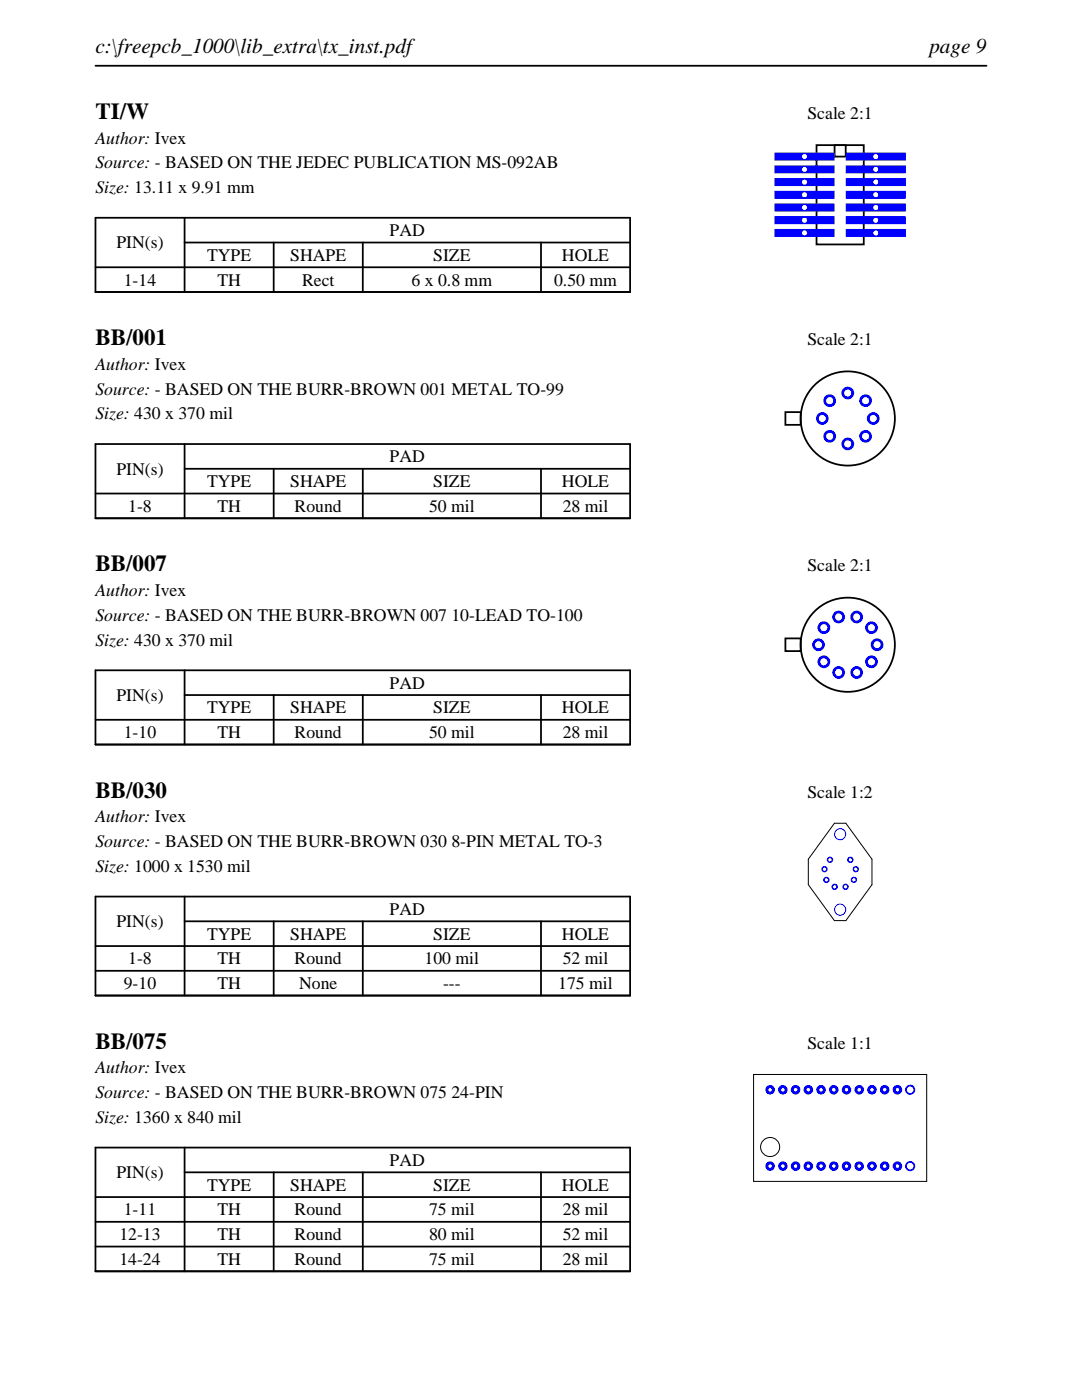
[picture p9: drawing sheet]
<svg xmlns="http://www.w3.org/2000/svg" width="216mm" height="279mm" viewBox="0 0 216 279" stroke-linecap="round" stroke-linejoin="round" font-family="sans-serif">
<path d="M19 13.1h177.8M19 43.5h106.7v14.8h-106.7zM19 53.3h106.7M36.8 48.4h88.9M36.8 43.5v14.8M54.6 48.4v9.9M72.4 48.4v9.9M107.9 48.4v9.9" fill="none" stroke="#000" stroke-width=".35"/>
<path d="M162.9 29h9.4v19.8h-9.4zM166.5 29h2.2v2.3h-2.2z" fill="none" stroke="#000" stroke-width=".36"/>
<g fill="#00f">
<path d="M154.5 30.5v1.6h12v-1.6zM160 31.3a.51 .51 0 0 1 1 0 .51 .51 0 0 1-1 0z"/>
<path d="M154.5 33v1.6h12v-1.6zM160 33.8a.51 .51 0 0 1 1 0 .51 .51 0 0 1-1 0z"/>
<path d="M154.5 35.5v1.6h12v-1.6zM160 36.3a.51 .51 0 0 1 1 0 .51 .51 0 0 1-1 0z"/>
<path d="M154.5 38.1v1.6h12v-1.6zM160 38.9a.51 .51 0 0 1 1 0 .51 .51 0 0 1-1 0z"/>
<path d="M154.5 40.6v1.6h12v-1.6zM160 41.4a.51 .51 0 0 1 1 0 .51 .51 0 0 1-1 0z"/>
<path d="M154.5 43.2v1.6h12v-1.6zM160 44a.51 .51 0 0 1 1 0 .51 .51 0 0 1-1 0z"/>
<path d="M154.5 45.7v1.6h12v-1.6zM160 46.5a.51 .51 0 0 1 1 0 .51 .51 0 0 1-1 0z"/>
<path d="M168.7 45.7v1.6h12v-1.6zM174.2 46.5a.55 .55 0 0 1 1.1 0 .55 .55 0 0 1-1.1 0z"/>
<path d="M168.7 43.2v1.6h12v-1.6zM174.2 44a.55 .55 0 0 1 1.1 0 .55 .55 0 0 1-1.1 0z"/>
<path d="M168.7 40.6v1.6h12v-1.6zM174.2 41.4a.55 .55 0 0 1 1.1 0 .55 .55 0 0 1-1.1 0z"/>
<path d="M168.7 38.1v1.6h12v-1.6zM174.2 38.9a.55 .55 0 0 1 1.1 0 .55 .55 0 0 1-1.1 0z"/>
<path d="M168.7 35.5v1.6h12v-1.6zM174.2 36.3a.55 .55 0 0 1 1.1 0 .55 .55 0 0 1-1.1 0z"/>
<path d="M168.7 33v1.6h12v-1.6zM174.2 33.8a.55 .55 0 0 1 1.1 0 .55 .55 0 0 1-1.1 0z"/>
<path d="M168.7 30.5v1.6h12v-1.6zM174.2 31.3a.55 .55 0 0 1 1.1 0 .55 .55 0 0 1-1.1 0z"/>
</g>
<path d="M19 88.6h106.7v14.8h-106.7zM19 98.5h106.7M36.8 93.6h88.9M36.8 88.6v14.8M54.6 93.6v9.8M72.4 93.6v9.8M107.9 93.6v9.8" fill="none" stroke="#000" stroke-width=".35"/>
<g fill="none" stroke="#000" stroke-width=".36">
<path d="M156.7 82.2h3.1v2.6h-3.1z"/>
<circle cx="169.2" cy="83.5" r="9.4"/>
</g>
<g fill="#00f">
<path d="M164.3 87.1a1.27 1.27 0 0 0 2.5 0 1.27 1.27 0 0 0-2.5 0zM164.8 87.1a.75 .75 0 0 1 1.5 0 .75 .75 0 0 1-1.5 0z"/>
<path d="M167.9 88.6a1.27 1.27 0 0 0 2.5 0 1.27 1.27 0 0 0-2.5 0zM168.5 88.6a.71 .71 0 0 1 1.4 0 .71 .71 0 0 1-1.4 0z"/>
<path d="M171.4 87.1a1.3 1.3 0 0 0 2.6 0 1.3 1.3 0 0 0-2.6 0zM172 87.1a.71 .71 0 0 1 1.4 0 .71 .71 0 0 1-1.4 0z"/>
<path d="M173 83.5a1.27 1.27 0 0 0 2.5 0 1.27 1.27 0 0 0-2.5 0zM173.5 83.5a.75 .75 0 0 1 1.5 0 .75 .75 0 0 1-1.5 0z"/>
<path d="M171.4 80a1.3 1.3 0 0 0 2.6 0 1.3 1.3 0 0 0-2.6 0zM172 80a.71 .71 0 0 1 1.4 0 .71 .71 0 0 1-1.4 0z"/>
<path d="M167.9 78.4a1.27 1.27 0 0 0 2.5 0 1.27 1.27 0 0 0-2.5 0zM168.5 78.4a.71 .71 0 0 1 1.4 0 .71 .71 0 0 1-1.4 0z"/>
<path d="M164.3 80a1.27 1.27 0 0 0 2.5 0 1.27 1.27 0 0 0-2.5 0zM164.8 80a.75 .75 0 0 1 1.5 0 .75 .75 0 0 1-1.5 0z"/>
<path d="M162.8 83.5a1.3 1.3 0 0 0 2.6 0 1.3 1.3 0 0 0-2.6 0zM163.4 83.5a.71 .71 0 0 1 1.4 0 .71 .71 0 0 1-1.4 0z"/>
</g>
<path d="M19 133.8h106.7v14.8h-106.7zM36.8 138.7h88.9M36.8 133.8v14.8M54.6 138.7v9.9M72.4 138.7v9.9M107.9 138.7v9.9M19 143.7h106.7" fill="none" stroke="#000" stroke-width=".35"/>
<g fill="none" stroke="#000" stroke-width=".36">
<path d="M156.7 127.4h3.1v2.5h-3.1z"/>
<circle cx="169.2" cy="128.7" r="9.4"/>
</g>
<g fill="#00f">
<path d="M163.1 132.1a1.3 1.3 0 0 0 2.6 0 1.3 1.3 0 0 0-2.6 0zM163.7 132.1a.71 .71 0 0 1 1.4 0 .71 .71 0 0 1-1.4 0z"/>
<path d="M166.1 134.2a1.27 1.27 0 0 0 2.5 0 1.27 1.27 0 0 0-2.5 0zM166.6 134.2a.71 .71 0 0 1 1.4 0 .71 .71 0 0 1-1.4 0z"/>
<path d="M169.7 134.2a1.27 1.27 0 0 0 2.5 0 1.27 1.27 0 0 0-2.5 0zM170.2 134.2a.75 .75 0 0 1 1.5 0 .75 .75 0 0 1-1.5 0z"/>
<path d="M172.6 132.1a1.3 1.3 0 0 0 2.6 0 1.3 1.3 0 0 0-2.6 0zM173.2 132.1a.71 .71 0 0 1 1.4 0 .71 .71 0 0 1-1.4 0z"/>
<path d="M173.7 128.7a1.3 1.3 0 0 0 2.6 0 1.3 1.3 0 0 0-2.6 0zM174.3 128.7a.71 .71 0 0 1 1.4 0 .71 .71 0 0 1-1.4 0z"/>
<path d="M172.6 125.3a1.3 1.3 0 0 0 2.6 0 1.3 1.3 0 0 0-2.6 0zM173.2 125.3a.71 .71 0 0 1 1.4 0 .71 .71 0 0 1-1.4 0z"/>
<path d="M169.7 123.1a1.27 1.27 0 0 0 2.5 0 1.27 1.27 0 0 0-2.5 0zM170.2 123.1a.75 .75 0 0 1 1.5 0 .75 .75 0 0 1-1.5 0z"/>
<path d="M166.1 123.1a1.27 1.27 0 0 0 2.5 0 1.27 1.27 0 0 0-2.5 0zM166.6 123.1a.71 .71 0 0 1 1.4 0 .71 .71 0 0 1-1.4 0z"/>
<path d="M163.1 125.3a1.3 1.3 0 0 0 2.6 0 1.3 1.3 0 0 0-2.6 0zM163.7 125.3a.71 .71 0 0 1 1.4 0 .71 .71 0 0 1-1.4 0z"/>
<path d="M162.1 128.7a1.27 1.27 0 0 0 2.5 0 1.27 1.27 0 0 0-2.5 0zM162.6 128.7a.71 .71 0 0 1 1.4 0 .71 .71 0 0 1-1.4 0z"/>
</g>
<path d="M19 178.9h106.7v19.8h-106.7zM36.8 178.9v19.8M19 188.8h106.7M19 193.7h106.7M36.8 183.9h88.9M54.6 183.9v14.8M72.4 183.9v14.8M107.9 183.9v14.8" fill="none" stroke="#000" stroke-width=".35"/>
<path d="M161.3 171.5v5.1zM161.3 176.6l5.2 7.1zM166.5 164.3h2.3zM166.5 164.3l-5.2 7.2zM168.8 164.3l5.2 7.2zM174 171.5v5.1zM174 176.6l-5.2 7.1zM166.5 183.7h2.3z" fill="none" stroke="#000" stroke-width=".2"/>
<g fill="#00f">
<path d="M165 171.6a.64 .64 0 0 0 1.2 0 .64 .64 0 0 0-1.2 0zM165.3 171.6a.33 .33 0 0 1 .6 0 .33 .33 0 0 1-.6 0z"/>
<path d="M163.9 173.5a.65 .65 0 0 0 1.3 0 .65 .65 0 0 0-1.3 0zM164.2 173.5a.33 .33 0 0 1 .6 0 .33 .33 0 0 1-.6 0z"/>
<path d="M164.3 175.6a.64 .64 0 0 0 1.2 0 .64 .64 0 0 0-1.2 0zM164.6 175.6a.33 .33 0 0 1 .6 0 .33 .33 0 0 1-.6 0z"/>
<path d="M165.9 177a.65 .65 0 0 0 1.3 0 .65 .65 0 0 0-1.3 0zM166.2 177a.35 .35 0 0 1 .7 0 .35 .35 0 0 1-.7 0z"/>
<path d="M168.1 177a.65 .65 0 0 0 1.3 0 .65 .65 0 0 0-1.3 0zM168.4 177a.33 .33 0 0 1 .6 0 .33 .33 0 0 1-.6 0z"/>
<path d="M169.7 175.6a.65 .65 0 0 0 1.3 0 .65 .65 0 0 0-1.3 0zM170.1 175.6a.33 .33 0 0 1 .6 0 .33 .33 0 0 1-.6 0z"/>
<path d="M170.1 173.5a.65 .65 0 0 0 1.3 0 .65 .65 0 0 0-1.3 0zM170.4 173.5a.35 .35 0 0 1 .7 0 .35 .35 0 0 1-.7 0z"/>
<path d="M169 171.6a.65 .65 0 0 0 1.3 0 .65 .65 0 0 0-1.3 0zM169.3 171.6a.35 .35 0 0 1 .7 0 .35 .35 0 0 1-.7 0z"/>
</g>
<g fill="none" stroke="#00f" stroke-width=".2">
<circle cx="167.6" cy="166.5" r="1.11"/>
<circle cx="167.6" cy="181.5" r="1.11"/>
</g>
<path d="M19 229h106.7v24.7h-106.7zM19 238.9h106.7M36.8 234h88.9M36.8 229v24.7M54.6 234v19.7M72.4 234v19.7M107.9 234v19.7M19 243.8h106.7M19 248.8h106.7" fill="none" stroke="#000" stroke-width=".35"/>
<g fill="none" stroke="#000" stroke-width=".2">
<path d="M150.4 214.4h34.5v21.4h-34.5z"/>
<circle cx="153.7" cy="228.9" r="1.91"/>
</g>
<g fill="#00f">
<path d="M152.7 232.7a.95 .95 0 0 0 1.9 0 .95 .95 0 0 0-1.9 0zM153.3 232.7a.36 .36 0 0 1 .7 0 .36 .36 0 0 1-.7 0z"/>
<path d="M155.3 232.7a.95 .95 0 0 0 1.9 0 .95 .95 0 0 0-1.9 0zM155.9 232.7a.36 .36 0 0 1 .7 0 .36 .36 0 0 1-.7 0z"/>
<path d="M157.8 232.7a.95 .95 0 0 0 1.9 0 .95 .95 0 0 0-1.9 0zM158.4 232.7a.36 .36 0 0 1 .7 0 .36 .36 0 0 1-.7 0z"/>
<path d="M160.3 232.7a.95 .95 0 0 0 1.9 0 .95 .95 0 0 0-1.9 0zM160.9 232.7a.36 .36 0 0 1 .7 0 .36 .36 0 0 1-.7 0z"/>
<path d="M162.9 232.7a.95 .95 0 0 0 1.9 0 .95 .95 0 0 0-1.9 0zM163.5 232.7a.36 .36 0 0 1 .7 0 .36 .36 0 0 1-.7 0z"/>
<path d="M165.4 232.7a.95 .95 0 0 0 1.9 0 .95 .95 0 0 0-1.9 0zM166 232.7a.36 .36 0 0 1 .7 0 .36 .36 0 0 1-.7 0z"/>
<path d="M168 232.7a.95 .95 0 0 0 1.9 0 .95 .95 0 0 0-1.9 0zM168.6 232.7a.36 .36 0 0 1 .7 0 .36 .36 0 0 1-.7 0z"/>
<path d="M170.5 232.7a.95 .95 0 0 0 1.9 0 .95 .95 0 0 0-1.9 0zM171.1 232.7a.36 .36 0 0 1 .7 0 .36 .36 0 0 1-.7 0z"/>
<path d="M173 232.7a.95 .95 0 0 0 1.9 0 .95 .95 0 0 0-1.9 0zM173.6 232.7a.36 .36 0 0 1 .7 0 .36 .36 0 0 1-.7 0z"/>
<path d="M175.6 232.7a.95 .95 0 0 0 1.9 0 .95 .95 0 0 0-1.9 0zM176.2 232.7a.36 .36 0 0 1 .7 0 .36 .36 0 0 1-.7 0z"/>
<path d="M178.1 232.7a.95 .95 0 0 0 1.9 0 .95 .95 0 0 0-1.9 0zM178.7 232.7a.36 .36 0 0 1 .7 0 .36 .36 0 0 1-.7 0z"/>
<path d="M180.6 232.7a1.02 1.02 0 0 0 2 0 1.02 1.02 0 0 0-2 0zM180.9 232.7a.7 .7 0 0 1 1.4 0 .7 .7 0 0 1-1.4 0z"/>
<path d="M180.6 217.5a1.02 1.02 0 0 0 2 0 1.02 1.02 0 0 0-2 0zM180.9 217.5a.7 .7 0 0 1 1.4 0 .7 .7 0 0 1-1.4 0z"/>
<path d="M178.1 217.5a.95 .95 0 0 0 1.9 0 .95 .95 0 0 0-1.9 0zM178.7 217.5a.36 .36 0 0 1 .7 0 .36 .36 0 0 1-.7 0z"/>
<path d="M175.6 217.5a.95 .95 0 0 0 1.9 0 .95 .95 0 0 0-1.9 0zM176.2 217.5a.36 .36 0 0 1 .7 0 .36 .36 0 0 1-.7 0z"/>
<path d="M173 217.5a.95 .95 0 0 0 1.9 0 .95 .95 0 0 0-1.9 0zM173.6 217.5a.36 .36 0 0 1 .7 0 .36 .36 0 0 1-.7 0z"/>
<path d="M170.5 217.5a.95 .95 0 0 0 1.9 0 .95 .95 0 0 0-1.9 0zM171.1 217.5a.36 .36 0 0 1 .7 0 .36 .36 0 0 1-.7 0z"/>
<path d="M168 217.5a.95 .95 0 0 0 1.9 0 .95 .95 0 0 0-1.9 0zM168.6 217.5a.36 .36 0 0 1 .7 0 .36 .36 0 0 1-.7 0z"/>
<path d="M165.4 217.5a.95 .95 0 0 0 1.9 0 .95 .95 0 0 0-1.9 0zM166 217.5a.36 .36 0 0 1 .7 0 .36 .36 0 0 1-.7 0z"/>
<path d="M162.9 217.5a.95 .95 0 0 0 1.9 0 .95 .95 0 0 0-1.9 0zM163.5 217.5a.36 .36 0 0 1 .7 0 .36 .36 0 0 1-.7 0z"/>
<path d="M160.3 217.5a.95 .95 0 0 0 1.9 0 .95 .95 0 0 0-1.9 0zM160.9 217.5a.36 .36 0 0 1 .7 0 .36 .36 0 0 1-.7 0z"/>
<path d="M157.8 217.5a.95 .95 0 0 0 1.9 0 .95 .95 0 0 0-1.9 0zM158.4 217.5a.36 .36 0 0 1 .7 0 .36 .36 0 0 1-.7 0z"/>
<path d="M155.3 217.5a.95 .95 0 0 0 1.9 0 .95 .95 0 0 0-1.9 0zM155.9 217.5a.36 .36 0 0 1 .7 0 .36 .36 0 0 1-.7 0z"/>
<path d="M152.7 217.5a.95 .95 0 0 0 1.9 0 .95 .95 0 0 0-1.9 0zM153.3 217.5a.36 .36 0 0 1 .7 0 .36 .36 0 0 1-.7 0z"/>
</g>
<g font-size="4.6">
<text x="19" y="23.7">TI/W</text>
<text x="19" y="68.9">BB/001</text>
<text x="19" y="114">BB/007</text>
<text x="19" y="159.2">BB/030</text>
<text x="19" y="209.3">BB/075</text>
</g>
<g font-size="4.2">
<text x="19" y="10.6">c:\freepcb_1000\lib_extra\tx_inst.pdf</text>
<text x="185.4" y="10.6">page 9</text>
</g>
<g font-size="3.5">
<text x="161.1" y="23.7">Scale 2:1</text>
<text x="19" y="28.6">Author: Ivex</text>
<text x="19" y="33.6">Source: - BASED ON THE JEDEC PUBLICATION MS-092AB</text>
<text x="19" y="38.5">Size: 13.11 x 9.91 mm</text>
<text x="77.8" y="47.1">PAD</text>
<text x="23.2" y="49.6">PIN(s)</text>
<text x="41.3" y="52.1">TYPE</text>
<text x="57.9" y="52.1">SHAPE</text>
<text x="86.4" y="52.1">SIZE</text>
<text x="112.1" y="52.1">HOLE</text>
<text x="24.7" y="57">1-14</text>
<text x="43.4" y="57">TH</text>
<text x="60.3" y="57">Rect</text>
<text x="82.1" y="57">6 x 0.8 mm</text>
<text x="110.6" y="57">0.50 mm</text>
<text x="161.1" y="68.9">Scale 2:1</text>
<text x="19" y="73.8">Author: Ivex</text>
<text x="19" y="78.7">Source: - BASED ON THE BURR-BROWN 001 METAL TO-99</text>
<text x="19" y="83.7">Size: 430 x 370 mil</text>
<text x="23.2" y="94.7">PIN(s)</text>
<text x="77.8" y="92.3">PAD</text>
<text x="41.3" y="97.2">TYPE</text>
<text x="57.9" y="97.2">SHAPE</text>
<text x="86.4" y="97.2">SIZE</text>
<text x="112.1" y="97.2">HOLE</text>
<text x="25.6" y="102.2">1-8</text>
<text x="43.4" y="102.2">TH</text>
<text x="58.8" y="102.2">Round</text>
<text x="85.6" y="102.2">50 mil</text>
<text x="112.3" y="102.2">28 mil</text>
<text x="19" y="119">Author: Ivex</text>
<text x="161.1" y="114">Scale 2:1</text>
<text x="19" y="123.9">Source: - BASED ON THE BURR-BROWN 007 10-LEAD TO-100</text>
<text x="19" y="128.8">Size: 430 x 370 mil</text>
<text x="77.8" y="137.4">PAD</text>
<text x="23.2" y="139.9">PIN(s)</text>
<text x="41.3" y="142.4">TYPE</text>
<text x="57.9" y="142.4">SHAPE</text>
<text x="86.4" y="142.4">SIZE</text>
<text x="112.1" y="142.4">HOLE</text>
<text x="24.7" y="147.3">1-10</text>
<text x="43.4" y="147.3">TH</text>
<text x="58.8" y="147.3">Round</text>
<text x="85.6" y="147.3">50 mil</text>
<text x="112.3" y="147.3">28 mil</text>
<text x="161.1" y="159.2">Scale 1:2</text>
<text x="19" y="164.1">Author: Ivex</text>
<text x="19" y="169.1">Source: - BASED ON THE BURR-BROWN 030 8-PIN METAL TO-3</text>
<text x="19" y="174">Size: 1000 x 1530 mil</text>
<text x="23.2" y="185">PIN(s)</text>
<text x="77.8" y="182.6">PAD</text>
<text x="41.3" y="187.5">TYPE</text>
<text x="57.9" y="187.5">SHAPE</text>
<text x="86.4" y="187.5">SIZE</text>
<text x="112.1" y="187.5">HOLE</text>
<text x="24.7" y="197.4">9-10</text>
<text x="25.6" y="192.5">1-8</text>
<text x="43.4" y="192.5">TH</text>
<text x="43.4" y="197.4">TH</text>
<text x="58.8" y="192.5">Round</text>
<text x="59.7" y="197.4">None</text>
<text x="84.7" y="192.5">100 mil</text>
<text x="88.4" y="197.4">---</text>
<text x="111.4" y="197.4">175 mil</text>
<text x="112.3" y="192.5">52 mil</text>
<text x="161.1" y="209.3">Scale 1:1</text>
<text x="19" y="214.2">Author: Ivex</text>
<text x="19" y="219.1">Source: - BASED ON THE BURR-BROWN 075 24-PIN</text>
<text x="19" y="224.1">Size: 1360 x 840 mil</text>
<text x="77.8" y="232.7">PAD</text>
<text x="23.2" y="235.1">PIN(s)</text>
<text x="41.3" y="237.6">TYPE</text>
<text x="57.9" y="237.6">SHAPE</text>
<text x="86.4" y="237.6">SIZE</text>
<text x="112.1" y="237.6">HOLE</text>
<text x="24.7" y="242.6">1-11</text>
<text x="43.4" y="242.6">TH</text>
<text x="58.8" y="242.6">Round</text>
<text x="85.6" y="242.6">75 mil</text>
<text x="112.3" y="242.6">28 mil</text>
<text x="23.8" y="247.5">12-13</text>
<text x="43.4" y="247.5">TH</text>
<text x="58.8" y="247.5">Round</text>
<text x="85.6" y="247.5">80 mil</text>
<text x="112.3" y="247.5">52 mil</text>
<text x="23.8" y="252.4">14-24</text>
<text x="43.4" y="252.4">TH</text>
<text x="58.8" y="252.4">Round</text>
<text x="85.6" y="252.4">75 mil</text>
<text x="112.3" y="252.4">28 mil</text>
</g>
</svg>
